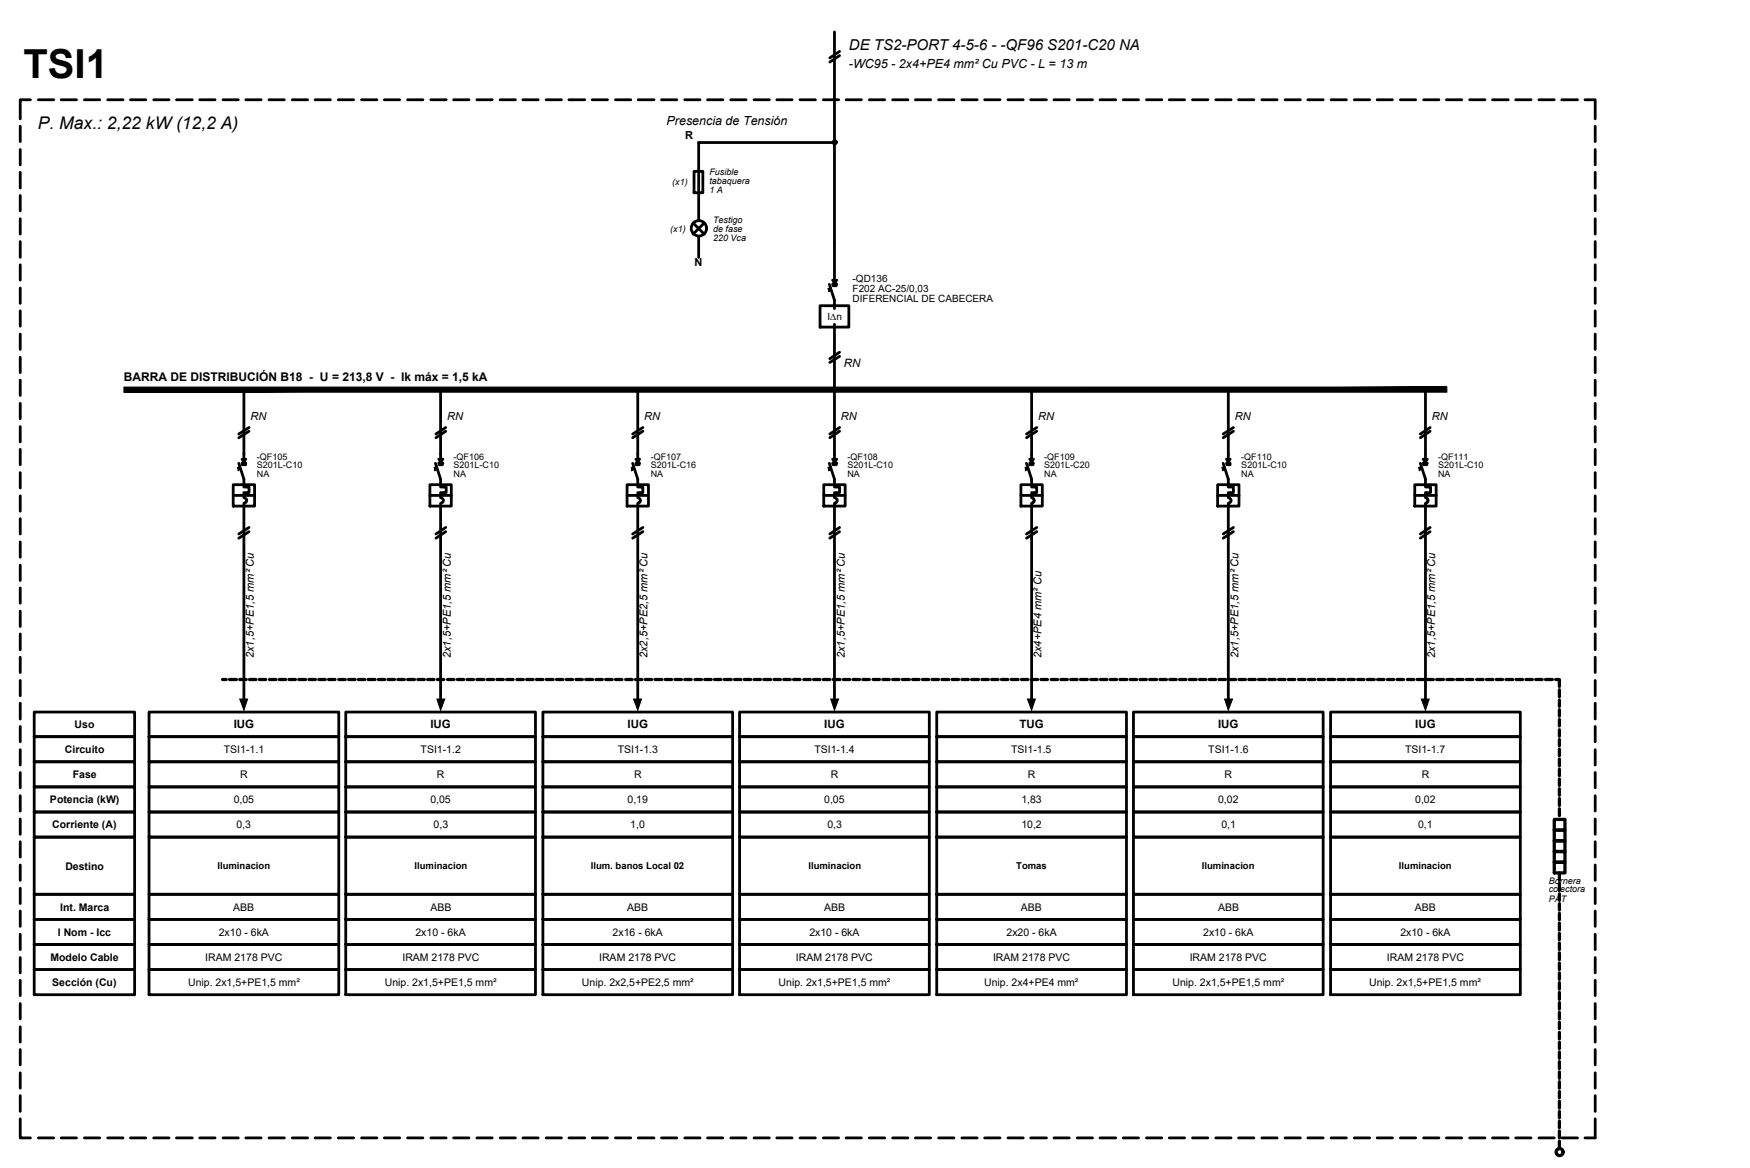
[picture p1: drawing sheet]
<svg xmlns="http://www.w3.org/2000/svg" width="159mm" height="106mm" viewBox="0 0 159 106" stroke-linecap="round" stroke-linejoin="round" font-family="sans-serif">
<!-- layer: UNI-MARCO -->
<g fill="none" stroke="#000" stroke-width=".25">
<path d="M1.8 11.5v1.4M1.8 13.6v1.4M1.8 15.7v1.4M1.8 17.8v1.4M1.8 19.9v1.4M2.8 9.1h-1v1.7M3.5 9.1h1.4M5.6 9.1h1.4M7.7 9.1h1.4M9.8 9.1h1.4M11.9 9.1h1.4M14 9.1h1.4"/>
<path d="M16.1 9.1h1.4M18.2 9.1h1.4M20.3 9.1h1.4M22.4 9.1h1.4M24.5 9.1h1.4M26.6 9.1h1.4M28.7 9.1h1.4M30.8 9.1h1.4M32.9 9.1h1.4M35 9.1h1.4M37.1 9.1h1.4M39.2 9.1h1.4"/>
<path d="M41.3 9.1h1.4M43.4 9.1h1.4M45.5 9.1h1.4M47.6 9.1h1.4M49.7 9.1h1.4M51.8 9.1h1.4M53.9 9.1h1.4M56 9.1h1.4M58.1 9.1h1.4M60.2 9.1h1.4M62.3 9.1h1.4M64.4 9.1h1.4"/>
<path d="M66.5 9.1h1.4M68.6 9.1h1.4M70.7 9.1h1.4M72.8 9.1h1.4M75 9.1h1.3M77 9.1h1.4M79.1 9.1h1.4M81.3 9.1h1.4M83.3 9.1h1.4M85.5 9.1h1.3M87.6 9.1h1.4M89.6 9.1h1.4"/>
<path d="M91.8 9.1h1.4M93.8 9.1h1.5M95.9 9.1h1.4M98.1 9.1h1.4M100.1 9.1h1.5M102.3 9.1h1.4M104.4 9.1h1.4M106.4 9.1h1.4M108.6 9.1h1.4M110.7 9.1h1.4M112.8 9.1h1.4M114.9 9.1h1.4"/>
<path d="M117 9.1h1.4M119.1 9.1h1.4M121.2 9.1h1.4M123.3 9.1h1.4M125.4 9.1h1.4M127.5 9.1h1.4M129.6 9.1h1.4M131.7 9.1h1.4M133.8 9.1h1.4M135.9 9.1h1.4M138 9.1h1.4M140.1 9.1h1.4"/>
<path d="M142.2 9.1h1.4M144.3 9.1h.9v1.7M145.2 11.5v1.4M145.2 13.6v1.4M145.2 15.7v1.4M145.2 17.8v1.4M145.2 19.9v1.4M1.8 22v1.4M1.8 24.1v1.4M1.8 26.2v1.4M1.8 28.3v1.4M1.8 30.4v1.4"/>
<path d="M1.8 32.5v1.4M1.8 34.6v1.4M1.8 36.7v1.4M1.8 38.8v1.4M145.2 22v1.4M145.2 24.1v1.4M145.2 26.2v1.4M145.2 28.3v1.4M145.2 30.4v1.4M145.2 32.5v1.4M145.2 34.6v1.4M145.2 36.7v1.4"/>
<path d="M145.2 38.8v1.4M1.8 40.9v1.4M1.8 43v1.4M1.8 45.2v1.3M1.8 47.2v1.4M1.8 49.3v1.4M1.8 51.5v1.4M1.8 53.5v1.4M1.8 55.7v1.3M1.8 57.7v1.5M1.8 59.8v1.4M145.2 40.9v1.4"/>
<path d="M145.2 43v1.4M145.2 45.2v1.3M145.2 47.2v1.4M145.2 49.3v1.4M145.2 51.5v1.4M145.2 53.5v1.4M145.2 55.7v1.3M145.2 57.7v1.5M145.2 59.8v1.4M1.8 62v1.4M1.8 64v1.5M1.8 66.1v1.4"/>
<path d="M1.8 68.3v1.4M1.8 70.3v1.4M1.8 72.5v1.4M1.8 74.6v1.4M1.8 76.6v1.4M1.8 78.8v1.4M145.2 62v1.4M145.2 64v1.5M145.2 66.1v1.4M145.2 68.3v1.4M145.2 70.3v1.4M145.2 72.5v1.4"/>
<path d="M145.2 74.6v1.4M145.2 76.6v1.4M145.2 78.8v1.4M1.8 80.9v1.4M1.8 83v1.4M1.8 85.1v1.4M1.8 87.2v1.4M1.8 89.3v1.4M1.8 91.4v1.4M1.8 93.5v1.4M1.8 95.6v1.4M1.8 97.7v1.4"/>
<path d="M1.8 99.8v1.4M145.2 80.9v1.4M145.2 83v1.4M145.2 85.1v1.4M145.2 87.2v1.4M145.2 89.3v1.4M145.2 91.4v1.4M145.2 93.5v1.4M145.2 95.6v1.4M145.2 97.7v1.4M145.2 99.8v1.4M1.8 101.9v1.7h1"/>
<path d="M3.5 103.6h1.4M5.6 103.6h1.4M7.7 103.6h1.4M9.8 103.6h1.4M11.9 103.6h1.4M14 103.6h1.4M16.1 103.6h1.4M18.2 103.6h1.4M20.3 103.6h1.4M22.4 103.6h1.4M24.5 103.6h1.4M26.6 103.6h1.4"/>
<path d="M28.7 103.6h1.4M30.8 103.6h1.4M32.9 103.6h1.4M35 103.6h1.4M37.1 103.6h1.4M39.2 103.6h1.4M41.3 103.6h1.4M43.4 103.6h1.4M45.5 103.6h1.4M47.6 103.6h1.4M49.7 103.6h1.4M51.8 103.6h1.4"/>
<path d="M53.9 103.6h1.4M56 103.6h1.4M58.1 103.6h1.4M60.2 103.6h1.4M62.3 103.6h1.4M64.4 103.6h1.4M66.5 103.6h1.4M68.6 103.6h1.4M70.7 103.6h1.4M72.8 103.6h1.4M75 103.6h1.3M77 103.6h1.4"/>
<path d="M79.1 103.6h1.4M81.3 103.6h1.4M83.3 103.6h1.4M85.5 103.6h1.3M87.6 103.6h1.4M89.6 103.6h1.4M91.8 103.6h1.4M93.8 103.6h1.5M95.9 103.6h1.4M98.1 103.6h1.4M100.1 103.6h1.5M102.3 103.6h1.4"/>
<path d="M104.4 103.6h1.4M106.4 103.6h1.4M108.6 103.6h1.4M110.7 103.6h1.4M112.8 103.6h1.4M114.9 103.6h1.4M117 103.6h1.4M119.1 103.6h1.4M121.2 103.6h1.4M123.3 103.6h1.4M125.4 103.6h1.4M127.5 103.6h1.4"/>
<path d="M129.6 103.6h1.4M131.7 103.6h1.4M133.8 103.6h1.4M135.9 103.6h1.4M138 103.6h1.4M140.1 103.6h1.4M142.2 103.6h1.4M145.2 101.9v1.7h-.9"/>
</g>
<!-- layer: UNI-LIN -->
<g fill="none" stroke="#000" stroke-width=".25">
<path d="M63.2 15.6h.8v2h-.8zM76 13h-12.4v7.1M76 2.9v23.1M76.4 5.1l-.9 .6M76.4 4.7l-.9 .6M22.2 35.5v6.8M22.7 39.3l-1 .6M22.7 38.9l-1 .6M40.1 35.5v6.8M40.6 39.3l-.9 .6M40.6 38.9l-.9 .6M58.1 35.5v6.8"/>
<path d="M58.5 39.3l-.9 .6M58.5 38.9l-.9 .6M63.1 20.3l1 1M63.6 21.5v1.9M64.1 20.3l-1 1M74.7 27.8h2.6v2h-2.6zM75.5 25.9l.5 1.4v.8M75.8 25.5l.4 .4M75.8 26h.3M76 29.5v12.8M76.2 25.5l-.4 .4M76.4 32.5l-.9 .5"/>
<path d="M76.4 32.1l-.9 .6M76.4 39.3l-.9 .6M76.4 38.9l-.9 .6M93.9 35.5v6.8M94.4 39.3l-.9 .6M94.4 38.9l-.9 .6M111.8 35.5v6.8M112.3 39.3l-.9 .6M112.3 38.9l-.9 .6M129.8 35.5v6.8M130.2 39.3l-.9 .6M130.2 38.9l-.9 .6"/>
<path d="M21.2 44.1h2v2h-2zM21.2 45.1h2M21.7 42.2l.5 1.4v.7h.5v.6h-.5v.4a.25 .25 0 0 1 .3 .3 .25 .25 0 0 1-.3 .2v18M22 41.8l.4 .4M22 42.3h.4M22.4 41.8l-.4 .4M22.7 48.4l-1 .6M22.7 48l-1 .6M39.1 44.1h2v2h-2zM39.1 45.1h2M39.6 42.2l.5 1.4v.7h.5v.6h-.5v.4a.25 .25 0 0 1 .3 .3 .25 .25 0 0 1-.3 .2v18M39.9 41.8l.4 .4"/>
<path d="M40 42.3h.3M40.3 41.8l-.4 .4M40.6 48.4l-.9 .6M40.6 48l-.9 .6M57.1 44.1h1.9v2h-1.9zM57.1 45.1h1.9M57.6 42.2l.5 1.4v.7h.4v.6h-.4v.4a.25 .25 0 0 1 .2 .3 .25 .25 0 0 1-.2 .2v18M57.9 42.3h.3M57.9 41.8l.3 .4M58.2 41.8l-.3 .4M58.5 48.4l-.9 .6M58.5 48l-.9 .6"/>
<path d="M75 44.1h1.9v2h-1.9zM75 45.1h1.9M75.5 42.2l.5 1.4v.7h.4v.6h-.4v.4a.25 .25 0 0 1 .2 .3 .25 .25 0 0 1-.2 .2v18M75.8 41.8l.4 .4M75.8 42.3h.3M76.2 41.8l-.4 .4M76.4 48.4l-.9 .6M76.4 48l-.9 .6M92.9 44.1h2v2h-2zM92.9 45.1h2M93.5 42.2l.4 1.4v.7h.5v.6h-.5v.4a.25 .25 0 0 1 .3 .3 .25 .25 0 0 1-.3 .2v18M93.7 42.3h.3"/>
<path d="M93.7 41.8l.4 .4M94.1 41.8l-.4 .4M94.4 48.4l-.9 .6M94.4 48l-.9 .6M110.9 44.1h1.9v2h-1.9zM110.9 45.1h1.9M111.4 42.2l.4 1.4v.7h.5v.6h-.5v.4a.25 .25 0 0 1 .3 .3 .25 .25 0 0 1-.3 .2v18M111.7 41.8l.3 .4M111.7 42.3h.3M112 41.8l-.3 .4M112.3 48.4l-.9 .6M112.3 48l-.9 .6"/>
<path d="M128.8 44.1h1.9v2h-1.9zM128.8 45.1h1.9M129.3 42.2l.5 1.4v.7h.4v.6h-.4v.4a.25 .25 0 0 1 .2 .3 .25 .25 0 0 1-.2 .2v18M129.6 41.8l.3 .4M129.6 42.3h.3M129.9 41.8l-.3 .4M130.2 48.4l-.9 .6M130.2 48l-.9 .6"/>
<circle cx="76" cy="13" r=".15"/>
<circle cx="63.6" cy="20.8" r=".7"/>
</g>
<g fill="#000" stroke="#000" stroke-width=".09">
<path d="M21.8 63.7h.7l-.3 1zM39.8 63.7h.7l-.4 1zM57.7 63.7h.7l-.3 1zM75.6 63.7h.7l-.3 1zM93.5 63.7h.8l-.4 1zM111.5 63.7h.7l-.4 1zM129.4 63.7h.7l-.3 1z"/>
<path d="M75.6 26.2l.1 .2-.2 .1zM75.4 26.3l.1 .2 .1-.3z"/>
<path d="M21.8 42.5l.1 .2-.2 .1zM21.6 42.6l.1 .2 .1-.3z"/>
<path d="M39.8 42.5l.1 .2-.3 .1zM39.5 42.6l.1 .2 .2-.3z"/>
<path d="M57.7 42.5l.1 .2-.3 .1zM57.5 42.6v.2l.2-.3z"/>
<path d="M75.6 42.5l.1 .2-.2 .1zM75.4 42.6l.1 .2 .1-.3z"/>
<path d="M93.5 42.5l.1 .2-.2 .1zM93.3 42.6l.1 .2 .1-.3z"/>
<path d="M111.5 42.5v.2l-.2 .1zM111.2 42.6l.1 .2 .2-.3z"/>
<path d="M129.4 42.5l.1 .2-.3 .1zM129.1 42.6l.1 .2 .2-.3z"/>
</g>
<!-- layer: UNI-BARRA -->
<path d="M11.3 35.2v.5l120.4-.5zM11.3 35.7l120.4-.5v.5z" fill="#000" stroke="#000" stroke-width=".09"/>
<!-- layer: UNI-TABLA -->
<g fill="none" stroke="#000" stroke-width=".25">
<path d="M3.1 64.8h9.2v2.3h-9.2zM3.1 67.1h9.2v2.3h-9.2zM3.1 69.4h9.2v2.3h-9.2zM3.1 71.7h9.2v2.2h-9.2zM3.1 73.9h9.2v2.3h-9.2zM3.1 76.2h9.2v5.2h-9.2zM13.6 64.8h17.2v2.3h-17.2zM13.6 67.1h17.2v2.3h-17.2zM13.6 69.4h17.2v2.3h-17.2zM13.6 71.7h17.2v2.2h-17.2zM13.6 73.9h17.2v2.3h-17.2zM13.6 76.2h17.2v5.2h-17.2z"/>
<path d="M31.5 64.8h17.2v2.3h-17.2zM31.5 67.1h17.2v2.3h-17.2zM31.5 69.4h17.2v2.3h-17.2zM31.5 71.7h17.2v2.2h-17.2zM31.5 73.9h17.2v2.3h-17.2zM31.5 76.2h17.2v5.2h-17.2zM49.4 64.8h17.3v2.3h-17.3zM49.4 67.1h17.3v2.3h-17.3zM49.4 69.4h17.3v2.3h-17.3zM49.4 71.7h17.3v2.2h-17.3zM49.4 73.9h17.3v2.3h-17.3zM49.4 76.2h17.3v5.2h-17.3z"/>
<path d="M67.3 64.8h17.3v2.3h-17.3zM67.3 67.1h17.3v2.3h-17.3zM67.3 69.4h17.3v2.3h-17.3zM67.3 71.7h17.3v2.2h-17.3zM67.3 73.9h17.3v2.3h-17.3zM67.3 76.2h17.3v5.2h-17.3zM85.3 64.8h17.3v2.3h-17.3zM85.3 67.1h17.3v2.3h-17.3zM85.3 69.4h17.3v2.3h-17.3zM85.3 71.7h17.3v2.2h-17.3zM85.3 73.9h17.3v2.3h-17.3zM85.3 76.2h17.3v5.2h-17.3z"/>
<path d="M103.2 64.8h17.3v2.3h-17.3zM103.2 67.1h17.3v2.3h-17.3zM103.2 69.4h17.3v2.3h-17.3zM103.2 71.7h17.3v2.2h-17.3zM103.2 73.9h17.3v2.3h-17.3zM103.2 76.2h17.3v5.2h-17.3zM121.1 64.8h17.3v2.3h-17.3zM121.1 67.1h17.3v2.3h-17.3zM121.1 69.4h17.3v2.3h-17.3zM121.1 71.7h17.3v2.2h-17.3zM121.1 73.9h17.3v2.3h-17.3zM121.1 76.2h17.3v5.2h-17.3z"/>
<path d="M3.1 81.4h9.2v2.3h-9.2zM3.1 83.7h9.2v2.3h-9.2zM3.1 86h9.2v2.3h-9.2zM3.1 88.3h9.2v2.3h-9.2zM13.6 81.4h17.2v2.3h-17.2zM13.6 83.7h17.2v2.3h-17.2zM13.6 86h17.2v2.3h-17.2zM13.6 88.3h17.2v2.3h-17.2zM31.5 81.4h17.2v2.3h-17.2zM31.5 83.7h17.2v2.3h-17.2zM31.5 86h17.2v2.3h-17.2zM31.5 88.3h17.2v2.3h-17.2z"/>
<path d="M49.4 81.4h17.3v2.3h-17.3zM49.4 83.7h17.3v2.3h-17.3zM49.4 86h17.3v2.3h-17.3zM49.4 88.3h17.3v2.3h-17.3zM67.3 81.4h17.3v2.3h-17.3zM67.3 83.7h17.3v2.3h-17.3zM67.3 86h17.3v2.3h-17.3zM67.3 88.3h17.3v2.3h-17.3zM85.3 81.4h17.3v2.3h-17.3zM85.3 83.7h17.3v2.3h-17.3zM85.3 86h17.3v2.3h-17.3zM85.3 88.3h17.3v2.3h-17.3z"/>
<path d="M103.2 81.4h17.3v2.3h-17.3zM103.2 83.7h17.3v2.3h-17.3zM103.2 86h17.3v2.3h-17.3zM103.2 88.3h17.3v2.3h-17.3zM121.1 81.4h17.3v2.3h-17.3zM121.1 83.7h17.3v2.3h-17.3zM121.1 86h17.3v2.3h-17.3zM121.1 88.3h17.3v2.3h-17.3z"/>
</g>
<!-- layer: UNI-PAT -->
<g fill="none" stroke="#000" stroke-width=".3">
<path d="M20.3 61.9h.3M20.9 61.9h.6M21.8 61.9h.6M22.7 61.9h.6M23.6 61.9h.6M24.5 61.9h.6M25.4 61.9h.6M26.3 61.9h.6M27.2 61.9h.6M28.1 61.9h.6M29 61.9h.6M29.9 61.9h.6"/>
<path d="M30.8 61.9h.6M31.7 61.9h.6M32.6 61.9h.6M33.5 61.9h.6M34.4 61.9h.6M35.3 61.9h.6M36.2 61.9h.6M37.1 61.9h.6M38 61.9h.6M38.9 61.9h.6M39.8 61.9h.6M40.7 61.9h.6"/>
<path d="M41.6 61.9h.6M42.5 61.9h.6M43.4 61.9h.6M44.3 61.9h.6M45.2 61.9h.6M46.1 61.9h.6M47.1 61.9h.5M47.9 61.9h.6M48.8 61.9h.6M49.7 61.9h.7M50.7 61.9h.5M51.5 61.9h.6"/>
<path d="M52.4 61.9h.6M53.3 61.9h.7M54.3 61.9h.5M55.1 61.9h.6M56 61.9h.6M57 61.9h.6M57.8 61.9h.6M58.7 61.9h.6M59.6 61.9h.7M60.6 61.9h.6M61.4 61.9h.6M62.3 61.9h.6"/>
<path d="M63.3 61.9h.6M64.2 61.9h.5M65 61.9h.6M65.9 61.9h.7M66.9 61.9h.6M67.8 61.9h.5M68.6 61.9h.6M69.5 61.9h.7M70.5 61.9h.6M71.4 61.9h.5M72.2 61.9h.6M73.2 61.9h.6"/>
<path d="M74.1 61.9h.6M75 61.9h.5M75.8 61.9h.7M76.8 61.9h.6M77.7 61.9h.6M78.6 61.9h.5M79.5 61.9h.6M80.4 61.9h.6M81.3 61.9h.6M82.1 61.9h.7M83.1 61.9h.6M84 61.9h.6"/>
<path d="M84.9 61.9h.6M85.7 61.9h.7M86.7 61.9h.6M87.6 61.9h.6M88.5 61.9h.6M89.4 61.9h.6M90.3 61.9h.6M91.2 61.9h.6M92.1 61.9h.6M93 61.9h.6M93.9 61.9h.6M94.8 61.9h.6"/>
<path d="M95.7 61.9h.6M96.6 61.9h.6M97.5 61.9h.6M98.4 61.9h.6M99.3 61.9h.6M100.2 61.9h.6M101.1 61.9h.6M102 61.9h.6M102.9 61.9h.6M103.8 61.9h.6M104.7 61.9h.6M105.6 61.9h.6"/>
<path d="M106.5 61.9h.6M107.4 61.9h.6M108.3 61.9h.6M109.2 61.9h.6M110.1 61.9h.6M111 61.9h.6M111.9 61.9h.6M112.8 61.9h.6M113.7 61.9h.6M114.6 61.9h.6M115.5 61.9h.6M116.4 61.9h.6"/>
<path d="M117.3 61.9h.6M118.2 61.9h.6M119.1 61.9h.6M120 61.9h.6M120.9 61.9h.6M121.8 61.9h.6M122.7 61.9h.6M123.6 61.9h.6M124.5 61.9h.6M125.4 61.9h.6M126.3 61.9h.6M127.2 61.9h.6"/>
<path d="M128.1 61.9h.6M129 61.9h.6M129.9 61.9h.6M130.8 61.9h.6M131.7 61.9h.6M132.6 61.9h.6M133.5 61.9h.6M134.4 61.9h.6M135.3 61.9h.6M136.2 61.9h.6M137.1 61.9h.6M138 61.9h.6"/>
<path d="M138.9 61.9h.6M139.8 61.9h.6M140.7 61.9h.6M141.5 78.5h1v1h-1zM141.5 77.5h1v1h-1zM141.5 76.6h1v.9h-1zM141.5 75.6h1v1h-1zM141.5 74.6h1v1h-1zM141.6 61.9h.4v.6M142 62.8v.6M142 63.7v.6M142 64.6v.6"/>
<path d="M142 65.5v.6M142 66.4v.6M142 67.3v.6M142 68.2v.6M142 69.1v.6M142 70v.6M142 70.9v.6M142 71.8v.6M142 72.7v.6M142 73.6v.7M142 79.5v.7M142 80.5v.6"/>
<path d="M142 81.4v.6M142 82.3v.6M142 83.2v.6M142 84.1v.6M142 85v.6M142 85.9v.6M142 86.8v.6M142 87.7v.6M142 88.6v.6M142 89.5v.6M142 90.4v.6M142 91.3v.6"/>
<path d="M142 92.2v.6M142 93.1v.6M142 94v.6M142 94.9v.6M142 95.8v.6M142 96.7v.6M142 97.6v.6M142 98.5v.6M142 99.4v.6M142 100.3v.6M142 101.2v.6M142 102.1v.6"/>
<path d="M142 103v.6M142 103.9v.7"/>
<circle cx="142" cy="104.9" r=".32"/>
</g>
<text font-size="3.6" x="2.1" y="7.1">TSI1</text>
<text font-size="1.6" x="3.5" y="11.7">P. Max.: 2,22 kW (12,2 A)</text>
<text font-size="1.4" x="77.3" y="4.5">DE TS2-PORT 4-5-6 - -QF96 S201-C20 NA</text>
<g font-size="1.1">
<text x="60.7" y="11.4">Presencia de Tensión</text>
<text x="77.3" y="6.2">-WC95 - 2x4+PE4 mm² Cu PVC - L = 13 m</text>
<text x="11.3" y="34.7">BARRA DE DISTRIBUCIÓN B18 - U = 213,8 V - Ik máx = 1,5 kA</text>
</g>
<g font-size="1">
<text x="62.4" y="12.7">R</text>
<text x="63.2" y="24.2">N</text>
<text x="76.8" y="33.4">RN</text>
<text x="22.8" y="38.3">RN</text>
<text x="40.7" y="38.3">RN</text>
<text x="58.7" y="38.3">RN</text>
<text x="76.6" y="38.3">RN</text>
<text x="94.5" y="38.3">RN</text>
<text x="112.4" y="38.3">RN</text>
<text x="130.4" y="38.3">RN</text>
<text x="23.1" y="59.9" transform="rotate(-90 23.1 59.9)">2x1,5+PE1,5 mm² Cu</text>
<text x="41" y="59.9" transform="rotate(-90 41 59.9)">2x1,5+PE1,5 mm² Cu</text>
<text x="59" y="59.9" transform="rotate(-90 59 59.9)">2x2,5+PE2,5 mm² Cu</text>
<text x="76.9" y="59.9" transform="rotate(-90 76.9 59.9)">2x1,5+PE1,5 mm² Cu</text>
<text x="94.8" y="59.9" transform="rotate(-90 94.8 59.9)">2x4+PE4 mm² Cu</text>
<text x="112.8" y="59.9" transform="rotate(-90 112.8 59.9)">2x1,5+PE1,5 mm² Cu</text>
<text x="130.7" y="59.9" transform="rotate(-90 130.7 59.9)">2x1,5+PE1,5 mm² Cu</text>
<text x="5.9" y="68.6">Circuito</text>
<text x="6.6" y="70.8">Fase</text>
<text x="6.8" y="66.3">Uso</text>
<text x="20.4" y="68.6">TSI1-1.1</text>
<text x="21.3" y="66.3">IUG</text>
<text x="21.9" y="70.8">R</text>
<text x="38.3" y="68.6">TSI1-1.2</text>
<text x="39.2" y="66.3">IUG</text>
<text x="39.8" y="70.8">R</text>
<text x="56.2" y="68.6">TSI1-1.3</text>
<text x="57.1" y="66.3">IUG</text>
<text x="57.7" y="70.8">R</text>
<text x="74.1" y="68.6">TSI1-1.4</text>
<text x="75" y="66.3">IUG</text>
<text x="75.6" y="70.8">R</text>
<text x="92.1" y="68.6">TSI1-1.5</text>
<text x="92.8" y="66.3">TUG</text>
<text x="93.6" y="70.8">R</text>
<text x="110" y="68.6">TSI1-1.6</text>
<text x="110.9" y="66.3">IUG</text>
<text x="111.5" y="70.8">R</text>
<text x="127.9" y="68.6">TSI1-1.7</text>
<text x="128.8" y="66.3">IUG</text>
<text x="129.4" y="70.8">R</text>
<text x="4.6" y="73.1">Potencia (kW)</text>
<text x="4.8" y="75.4">Corriente (A)</text>
<text x="21.3" y="73.1">0,05</text>
<text x="21.5" y="75.4">0,3</text>
<text x="39.2" y="73.1">0,05</text>
<text x="39.5" y="75.4">0,3</text>
<text x="57.1" y="73.1">0,19</text>
<text x="57.4" y="75.4">1,0</text>
<text x="75" y="73.1">0,05</text>
<text x="75.3" y="75.4">0,3</text>
<text x="93" y="73.1">1,83</text>
<text x="93" y="75.4">10,2</text>
<text x="110.9" y="73.1">0,02</text>
<text x="111.2" y="75.4">0,1</text>
<text x="128.8" y="73.1">0,02</text>
<text x="129.1" y="75.4">0,1</text>
<text x="5.5" y="82.9">Int. Marca</text>
<text x="5.9" y="79.2">Destino</text>
<text x="21.2" y="82.9">ABB</text>
<text x="39.2" y="82.9">ABB</text>
<text x="57.1" y="82.9">ABB</text>
<text x="75" y="82.9">ABB</text>
<text x="92.9" y="82.9">ABB</text>
<text x="110.9" y="82.9">ABB</text>
<text x="128.8" y="82.9">ABB</text>
<text x="4.6" y="87.5">Modelo Cable</text>
<text x="4.8" y="89.8">Sección (Cu)</text>
<text x="5.3" y="85.2">I Nom - Icc</text>
<text x="17.1" y="89.8">Unip. 2x1,5+PE1,5 mm²</text>
<text x="18.7" y="87.5">IRAM 2178 PVC</text>
<text x="19.9" y="85.2">2x10 - 6kA</text>
<text x="35" y="89.8">Unip. 2x1,5+PE1,5 mm²</text>
<text x="36.6" y="87.5">IRAM 2178 PVC</text>
<text x="37.8" y="85.2">2x10 - 6kA</text>
<text x="53" y="89.8">Unip. 2x2,5+PE2,5 mm²</text>
<text x="54.5" y="87.5">IRAM 2178 PVC</text>
<text x="55.8" y="85.2">2x16 - 6kA</text>
<text x="70.9" y="89.8">Unip. 2x1,5+PE1,5 mm²</text>
<text x="72.5" y="87.5">IRAM 2178 PVC</text>
<text x="73.7" y="85.2">2x10 - 6kA</text>
<text x="89.6" y="89.8">Unip. 2x4+PE4 mm²</text>
<text x="90.4" y="87.5">IRAM 2178 PVC</text>
<text x="91.6" y="85.2">2x20 - 6kA</text>
<text x="106.7" y="89.8">Unip. 2x1,5+PE1,5 mm²</text>
<text x="108.3" y="87.5">IRAM 2178 PVC</text>
<text x="109.5" y="85.2">2x10 - 6kA</text>
<text x="124.7" y="89.8">Unip. 2x1,5+PE1,5 mm²</text>
<text x="126.3" y="87.5">IRAM 2178 PVC</text>
<text x="127.5" y="85.2">2x10 - 6kA</text>
</g>
<g font-size=".9">
<text x="75.3" y="29.2">I∆n</text>
<text x="77.6" y="25.7">-QD136</text>
<text x="77.6" y="26.6">F202 AC-25/0,03</text>
<text x="77.6" y="27.5">DIFERENCIAL DE CABECERA</text>
<text x="19.8" y="79.1">Iluminacion</text>
<text x="37.7" y="79.1">Iluminacion</text>
<text x="53.8" y="79.1">Ilum. banos Local 02</text>
<text x="73.6" y="79.1">Iluminacion</text>
<text x="92.5" y="79.1">Tomas</text>
<text x="109.4" y="79.1">Iluminacion</text>
<text x="127.4" y="79.1">Iluminacion</text>
</g>
<g font-size=".8">
<text x="61.2" y="16.9">(x1)</text>
<text x="64.6" y="15.9">Fusible</text>
<text x="64.6" y="16.7">tabaquera</text>
<text x="64.6" y="17.6">1 A</text>
<text x="61" y="21.1">(x1)</text>
<text x="64.9" y="20.3">Testigo</text>
<text x="64.9" y="21.1">de fase</text>
<text x="64.9" y="22">220 Vca</text>
<text x="23.4" y="41.9">-QF105</text>
<text x="41.3" y="41.9">-QF106</text>
<text x="59.2" y="41.9">-QF107</text>
<text x="77.2" y="41.9">-QF108</text>
<text x="95.1" y="41.9">-QF109</text>
<text x="113" y="41.9">-QF110</text>
<text x="130.9" y="41.9">-QF111</text>
<text x="23.4" y="42.7">S201L-C10</text>
<text x="23.4" y="43.5">NA</text>
<text x="41.3" y="42.7">S201L-C10</text>
<text x="41.3" y="43.5">NA</text>
<text x="59.2" y="42.7">S201L-C16</text>
<text x="59.2" y="43.5">NA</text>
<text x="77.2" y="42.7">S201L-C10</text>
<text x="77.2" y="43.5">NA</text>
<text x="95.1" y="42.7">S201L-C20</text>
<text x="95.1" y="43.5">NA</text>
<text x="113" y="42.7">S201L-C10</text>
<text x="113" y="43.5">NA</text>
<text x="130.9" y="42.7">S201L-C10</text>
<text x="130.9" y="43.5">NA</text>
<text x="141" y="80.5">Bornera</text>
<text x="141" y="81.3">colectora</text>
<text x="141" y="82.1">PAT</text>
</g>
</svg>
